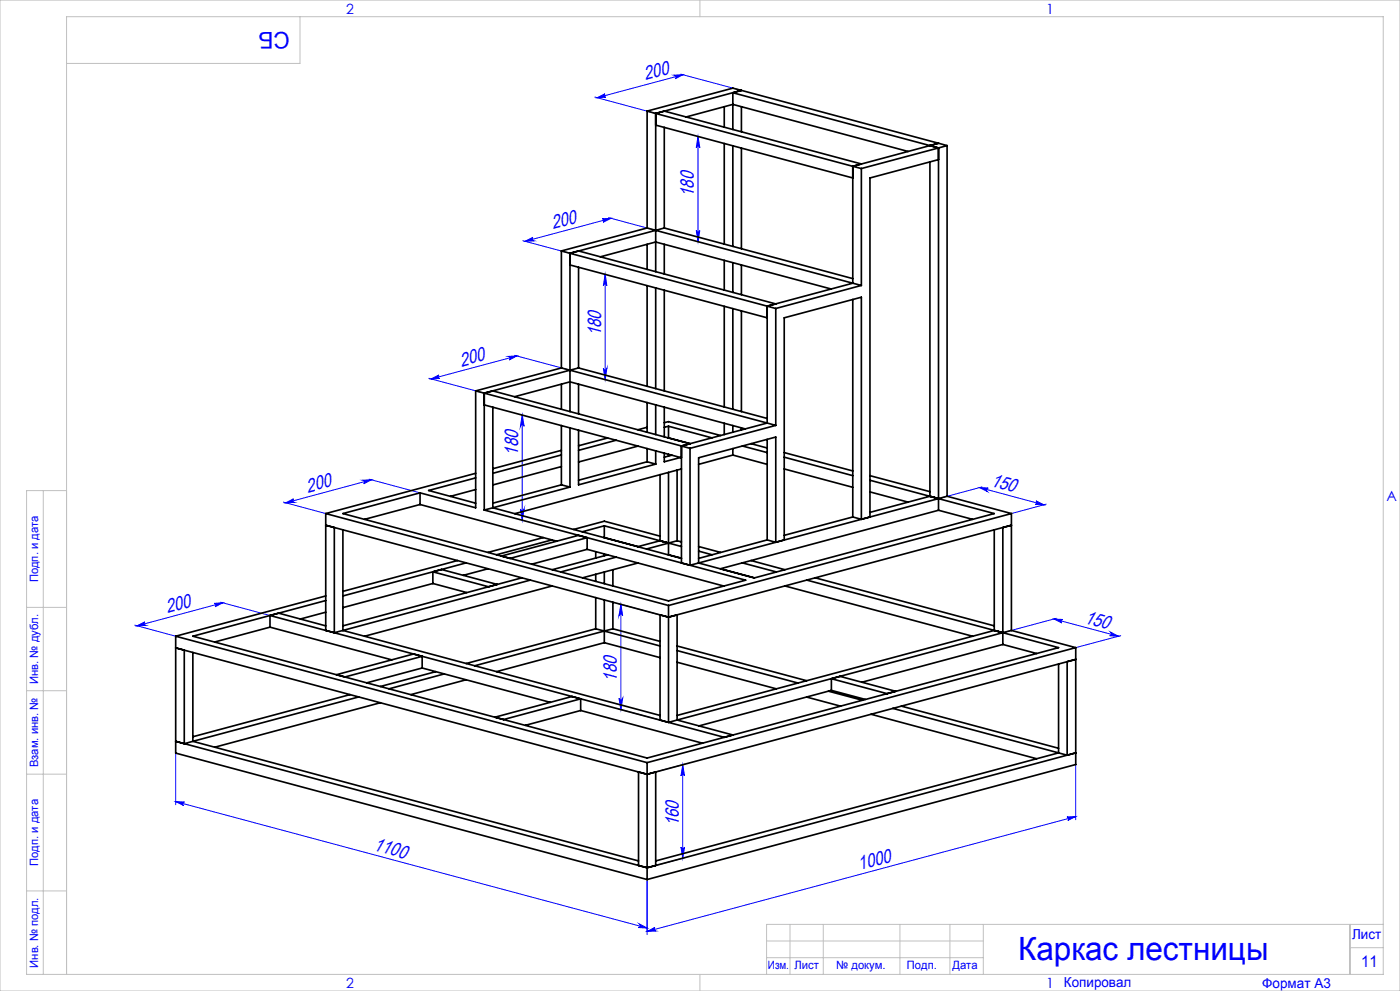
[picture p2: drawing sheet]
<svg xmlns="http://www.w3.org/2000/svg" width="420mm" height="297mm" viewBox="0 0 420 297" stroke-linecap="round" stroke-linejoin="round" font-family="sans-serif">
<g fill="none" stroke="#00f" stroke-width=".3">
<path d="M178.5 29.1l18.2 4.9M179.2 29.3l2.3-1.2a.56 .56 0 0 0-.2 .6 .56 .56 0 0 0 .5 .4zM202.3 22.5l2.6-.1-2.3 1.2a.58 .58 0 0 0 .2-.6 .58 .58 0 0 0-.5-.5zM204.2 22.2l18.2 4.9M204.9 22.4l-25.7 6.9M209.4 40.9l.5 3.4a.53 .53 0 0 0-.5-.5 .53 .53 0 0 0-.5 .5zM209.4 40.9v31.5M156.8 72.1l14.2 3.8M157.6 72.3l2.3-1.2a.61 .61 0 0 0-.2 .6 .61 .61 0 0 0 .5 .5zM180.7 65.6l2.6-.2-2.4 1.2a.56 .56 0 0 0 .3-.6 .56 .56 0 0 0-.5-.4zM182.6 65.2l14.1 3.8M183.3 65.4l-25.7 6.9"/>
<path d="M208.9 69.1a.53 .53 0 0 0 .5 .4 .53 .53 0 0 0 .5-.4l-.5 3.3zM181.5 82.2l.6 3.4a.53 .53 0 0 0-.6-.5 .53 .53 0 0 0-.5 .5zM181.5 82.2v31.6M128.7 113.4l16.6 4.4M129.4 113.6l2.3-1.2a.56 .56 0 0 0-.2 .6 .56 .56 0 0 0 .5 .4zM152.5 106.8l2.6-.1-2.3 1.2a.58 .58 0 0 0 .2-.7 .58 .58 0 0 0-.5-.4zM154.4 106.5l16.6 4.4M155.1 106.7l-25.7 6.9M181 110.4a.53 .53 0 0 0 .5 .5 .53 .53 0 0 0 .6-.5l-.6 3.4zM156.7 124.4l.5 3.4a.55 .55 0 0 0-.5-.5 .55 .55 0 0 0-.6 .5zM156.7 124.4v31.5M85 150.5l12.7 3.4"/>
<path d="M85.7 150.7l2.4-1.2a.61 .61 0 0 0-.2 .6 .61 .61 0 0 0 .4 .5zM108.8 143.9l2.6-.1-2.3 1.2a.58 .58 0 0 0 .2-.6 .58 .58 0 0 0-.5-.5zM110.7 143.6l15.3 4.1M111.4 143.8l-25.7 6.9M156.1 152.5a.55 .55 0 0 0 .6 .5 .55 .55 0 0 0 .5-.5l-.5 3.4zM293.9 146.1l19.3 5.2M293.9 146.1l2.6 .2a.6 .6 0 0 0-.5 .4 .6 .6 0 0 0 .2 .6zM294.6 145.9l-13 3.5M310.8 150.1l2.4 1.2-2.6-.1a.58 .58 0 0 0 .4-.5 .58 .58 0 0 0-.2-.6zM313.9 151.1l-10.5 2.8M40.4 187.4l12.3 3.3M41.1 187.6l2.4-1.2a.61 .61 0 0 0-.2 .6 .61 .61 0 0 0 .4 .4z"/>
<path d="M64.2 180.8l2.7-.1-2.4 1.2a.56 .56 0 0 0 .3-.7 .56 .56 0 0 0-.6-.4zM66.1 180.5l14.9 4M66.9 180.7l-25.8 6.9M185.6 180.9l12.4 3.4M186.3 181.1v31.6M186.3 181.1l.5 3.4a.55 .55 0 0 0-.6-.5 .55 .55 0 0 0-.5 .5zM316.2 185.5l2.6 .2a.57 .57 0 0 0-.5 .4 .57 .57 0 0 0 .3 .6zM316.2 185.5l19.3 5.2M316.9 185.3l-16.1 4.3M333.2 189.5l2.3 1.2-2.6-.2a.6 .6 0 0 0 .5-.4 .6 .6 0 0 0-.2-.6zM336.2 190.5l-13.5 3.6M185.6 212.5l12.4 3.3"/>
<path d="M185.7 209.3a.55 .55 0 0 0 .5 .5 .55 .55 0 0 0 .6-.5l-.5 3.4zM52.7 225.7v15.5M204.8 229.2l.6 3.3a.53 .53 0 0 0-.6-.4 .53 .53 0 0 0-.5 .4zM204.8 229.2v28M205.5 229l-8.8 2.3M322.7 229.2v16.5M52.7 240.2l2.7 .2a.55 .55 0 0 0-.6 .4 .55 .55 0 0 0 .3 .6zM52.7 240.2l141.4 37.9M204.3 253.9a.53 .53 0 0 0 .5 .4 .53 .53 0 0 0 .6-.4l-.6 3.3zM205.5 257l-8.8 2.4M320.1 244.9l2.6-.2-2.3 1.2a.56 .56 0 0 0 .2-.6 .56 .56 0 0 0-.5-.4zM322.7 244.7l-128.6 34.4"/>
<path d="M191.8 276.9l2.3 1.2-2.6-.1a.6 .6 0 0 0 .5-.5 .6 .6 0 0 0-.2-.6zM194.1 263.6v16.5M194.1 279.1l2.4-1.1a.61 .61 0 0 0-.2 .6 .61 .61 0 0 0 .4 .4z"/>
</g>
<g fill="none" stroke="#c0c0c0" stroke-width=".3">
<path d="M0 0h420v297h-420zM90 5v14h-70M210 0v5M13 147v145M20 147h-12v145h407v-287h-395v287M8 182h12M8 207h12M8 232h12M8 267h12M237 277v15M247 277v15M270 277v15"/>
<path d="M285 277v15M295 277v15M405 277v15M415 277h-185v15M210 292v5M230 282h65M230 287h65M405 284h10"/>
</g>
<g fill="#00f">
<path d="M194.1 279.1l2.4-1.1a.61 .61 0 0 0-.2 .6 .61 .61 0 0 0 .4 .4zM320.1 244.9l2.6-.2-2.3 1.2a.56 .56 0 0 0 .2-.6 .56 .56 0 0 0-.5-.4z"/>
<path d="M157.6 72.3l2.3-1.2a.61 .61 0 0 0-.2 .6 .61 .61 0 0 0 .5 .5zM180.7 65.6l2.6-.2-2.4 1.2a.56 .56 0 0 0 .3-.6 .56 .56 0 0 0-.5-.4zM179.2 29.3l2.3-1.2a.56 .56 0 0 0-.2 .6 .56 .56 0 0 0 .5 .4zM202.3 22.5l2.6-.1-2.3 1.2a.58 .58 0 0 0 .2-.6 .58 .58 0 0 0-.5-.5z"/>
<path d="M152.5 106.8l2.6-.1-2.3 1.2a.58 .58 0 0 0 .2-.7 .58 .58 0 0 0-.5-.4zM129.4 113.6l2.3-1.2a.56 .56 0 0 0-.2 .6 .56 .56 0 0 0 .5 .4z"/>
<path d="M108.8 143.9l2.6-.1-2.3 1.2a.58 .58 0 0 0 .2-.6 .58 .58 0 0 0-.5-.5zM85.7 150.7l2.4-1.2a.61 .61 0 0 0-.2 .6 .61 .61 0 0 0 .4 .5zM64.2 180.8l2.7-.1-2.4 1.2a.56 .56 0 0 0 .3-.7 .56 .56 0 0 0-.6-.4zM41.1 187.6l2.4-1.2a.61 .61 0 0 0-.2 .6 .61 .61 0 0 0 .4 .4z"/>
<path d="M181 110.4a.53 .53 0 0 0 .5 .5 .53 .53 0 0 0 .6-.5l-.6 3.4zM181.5 82.2l.6 3.4a.53 .53 0 0 0-.6-.5 .53 .53 0 0 0-.5 .5zM208.9 69.1a.53 .53 0 0 0 .5 .4 .53 .53 0 0 0 .5-.4l-.5 3.3zM209.4 40.9l.5 3.4a.53 .53 0 0 0-.5-.5 .53 .53 0 0 0-.5 .5z"/>
<path d="M204.8 229.2l.6 3.3a.53 .53 0 0 0-.6-.4 .53 .53 0 0 0-.5 .4zM204.3 253.9a.53 .53 0 0 0 .5 .4 .53 .53 0 0 0 .6-.4l-.6 3.3zM186.3 181.1l.5 3.4a.55 .55 0 0 0-.6-.5 .55 .55 0 0 0-.5 .5zM185.7 209.3a.55 .55 0 0 0 .5 .5 .55 .55 0 0 0 .6-.5l-.5 3.4zM156.7 124.4l.5 3.4a.55 .55 0 0 0-.5-.5 .55 .55 0 0 0-.6 .5zM156.1 152.5a.55 .55 0 0 0 .6 .5 .55 .55 0 0 0 .5-.5l-.5 3.4z"/>
<path d="M52.7 240.2l2.7 .2a.55 .55 0 0 0-.6 .4 .55 .55 0 0 0 .3 .6zM191.8 276.9l2.3 1.2-2.6-.1a.6 .6 0 0 0 .5-.5 .6 .6 0 0 0-.2-.6zM293.9 146.1l2.6 .2a.6 .6 0 0 0-.5 .4 .6 .6 0 0 0 .2 .6zM310.8 150.1l2.4 1.2-2.6-.1a.58 .58 0 0 0 .4-.5 .58 .58 0 0 0-.2-.6zM316.2 185.5l2.6 .2a.57 .57 0 0 0-.5 .4 .57 .57 0 0 0 .3 .6zM333.2 189.5l2.3 1.2-2.6-.2a.6 .6 0 0 0 .5-.4 .6 .6 0 0 0-.2-.6z"/>
</g>
<g fill="none" stroke="#000" stroke-width=".5">
<path d="M194.1 33.3l2.6 .7M194.1 33.3v35M196.7 34v47.4M196.7 34l59.1 15.8M196.7 34l2.6-.7 59.1 15.8-2.6 .7M196.7 37.5l59.1 15.8M199.3 38.2v30.1M205.8 35.1l14.1-3.8 52.6 14.1M217.3 32v6.1M219.9 27.8v11M219.9 27.8l59.1 15.8M222.4 27.1l-2.5 .7"/>
<path d="M222.4 27.1l59.2 15.8M222.4 27.1l-25.7 6.9M222.4 32v7.5M222.4 27.1l-2.5-.7-25.8 6.9M217.3 43v30.2M219.9 43.7v30.1M222.4 44.4v30.1M255.8 49.8v35.1M255.8 49.8l2.6 .7M258.4 50.5v35M279 43.6l2.6 .7M279 43.6l-23.2 6.2"/>
<path d="M279 48.5v100.2M281.6 42.9l-2.6 .7M281.6 47.8l-20.6 5.5v101.6l-2.6 .7M281.6 44.3l-23.2 6.2M281.6 44.3v108.6M281.6 42.9l2.5 .7M284.1 43.6l-2.5 .7M284.1 43.6v105.1M168.4 75.2l2.6 .7M168.4 75.2v35.1M171 75.9v47.5M171 75.9l2.6-.7 59.1 15.9-2.5 .7"/>
<path d="M171 75.9l59.2 15.9M171 79.4l59.2 15.8M180.1 77l16.6-4.5 52.6 14.1M194.1 68.3l2.6 .7M194.1 68.3l-25.7 6.9M194.1 73.2v7.5M196.7 69l59.1 15.9M196.7 69l-25.7 6.9M199.3 68.3l-2.6 .7M199.3 68.3l56.5 15.2M199.3 73.2v8.9M217.3 78v8.9"/>
<path d="M219.9 78.7v8.9M222.4 79.4v8.9M173.6 80.1v30.2M194.1 85.6v30.2M196.7 86.3v30.1M199.3 87v30.2M217.3 91.8v30.2M219.9 92.5v30.2M222.4 93.2v30.2M230.2 91.8v35M230.2 91.8l2.5 .7M232.7 92.5v35"/>
<path d="M255.8 89.7v65.2M255.8 84.9l2.6 .6M255.8 84.9l-25.6 6.9M258.4 85.5l-25.7 7M142.7 117.2v35l-16.7-4.5M142.7 117.2l2.6 .6M145.3 117.8v35.1M145.3 117.8l59.1 15.9M145.3 117.8l2.5-.6 59.3 15.8M154.4 118.9l16.6-4.5 52.6 14.1M168.4 110.3l2.6 .6M168.4 110.3l-25.7 6.9"/>
<path d="M168.4 115.1v7.6M171 110.9l59.2 15.9M171 110.9l-25.7 6.9M173.6 110.3l-2.6 .6M173.6 110.3l56.6 15.1M173.6 115.1v8.9M145.3 121.4l59.1 15.8M147.8 122v30.2M168.4 135l-20.6 5.5M168.4 136.3l-20.6 5.5M168.4 139.8l-20.6 5.5M168.4 127.5v17.8"/>
<path d="M171 128.2v17.8M173.6 128.9v16.4l23.1-6.2M182.3 131.3l-8.7 2.3M184.9 131.9l-11.3 3.1M191.4 133.7l-17.8 4.8M194.1 128.1l-2.7 .7M194.1 129.5h-.1M194.1 138.4l-20.5 5.5M194.1 120.6v8.9M194.1 134.4v4M194.1 138.4l2.6 .7M196.7 121.4v8.8"/>
<path d="M196.7 135.1v4M199.3 126.7l1.3-.3 15.6 4.1M199.3 122v8.9M199.3 135.8v2.6l4.8-1.3M200.6 127.7l13 3.5M200.6 127.7l-1.3 .4M200.6 127.7l-.1 3.6M200.6 136.1v.6M201.6 136.4l-2.3 .6M203.1 131.9v.1M204.4 133.7v35l2.6 .7M204.4 133.7l2.6 .7"/>
<path d="M207 133l-2.6 .7M207 134.4v35M217.3 126.9v3.3M219.9 127.5v2M219.9 134.4v2M219.9 136.4l-10.3 2.8M219.9 136.4l10.3 2.8M222.4 128.2v.7M222.7 133.7l7.5 1.9M225.3 133l4.9 1.3M230.2 131.7v30.1M230.2 126.8l2.5 .7"/>
<path d="M230.2 126.8l-25.8 6.9M232.7 127.5l-25.7 6.9M235.3 137l20.5 5.6M235.3 135.6l20.5 5.5M97.7 153.9l102.9 27.6M97.7 153.9v35l2.6 .7M102.9 158.8v30.1M126 147.7l-23.1 6.2 97.7 26.2 23.1-6.2-78.4-21M126 147.7v3.5M126 151.2l41 11M126 151.2l-16.6 4.4M142.7 141.8l-45 12.1"/>
<path d="M142.7 143.2l-14.1 3.8 14.1 3.8M142.7 146.7l-7.6 2.1M147.8 152.2l-2.5 .7M147.8 152.2l56.6 15.2M168.4 145.3l2.6 .7M168.4 145.3l-20.6 5.5M171 146l-23.2 6.2M172.1 158.7l9.2-2.5 16.7 4.5M181.3 157.6l-6.6 1.8M181.3 157.6l23.1 6.2M181.3 157.6v3.5M198 142.2v19.9"/>
<path d="M200.6 141.6v24.7M203.1 140.9v21.2M204.4 140.5l-50 13.4M235.3 140.5l20.5 5.5M255.8 154.9l2.6 .7M255.8 154.9l-20.5 5.5M258.4 155.6v-66.5l-23.1 6.1v66.6l-2.6 .7M261 143.9l37.3 10-72 19.3-16.7-4.5M261 142.6l18 4.8M261 147.4l11.5 3.1M279 148.7l2.6 .7M279 148.7l-18 4.9"/>
<path d="M281.6 149.4l-72 19.3M281.6 152.9l-65.5 17.6M281.6 152.9l10.1 2.7M284.1 148.7l-2.5 .7M284.1 148.7l19.3 5.2M298.3 158.8v30.1M303.4 153.9l-102.8 27.6M303.4 153.9v35M97.7 178.6l-45 12.1M129.9 174.9l10.1 2.7M129.9 171.4v3.5M129.9 171.4l2.5-.7 16.8 4.5-2.6 .7z"/>
<path d="M129.9 174.9l-27 7.2M137.3 168l-34.4 9.2M139.8 168.7l-36.9 9.9M146.4 170.5l-7.4 1.9M150.4 166.6l23.2-6.2 2.5 .7-23.1 6.3zM156.6 173.2l-53.7 14.4M159.1 173.8l-56.2 15.1M163 161.1l-16.6 4.5M165.6 161.8l-16.7 4.5M165.7 175.6l-56.3 15.1M176.1 161.1v3.5M176.1 164.6l-16.6 4.5"/>
<path d="M176.1 164.6l41.1 11M178.7 165.3v1.9M178.7 172.1v2.1M178.7 179.1v9.4M181.2 161.1h.1M181.3 166v.5M181.3 171.4v3.5M181.3 179.8v12.8M182.3 166.3l-16.6 4.4M183.9 161.8h.1M183.9 170.7v4.9M184.9 167l-16.7 4.4"/>
<path d="M191.4 168.7l-16.6 4.5M198 162.1l2.6 .7M198 162.1l-6.6 1.7M200.6 166.3h-.1M200.6 162.8l-6.6 1.7M200.6 166.3l3.8 1M203.1 162.1l-2.5 .7M203.1 162.1l1.3 .3M209.6 168.7l-2.6 .7M209.6 165.2l4 1.1M209.6 163.8l6.6 1.8M216.2 170.5l10.1 2.7"/>
<path d="M222.7 168.7l10.2 2.7M225.3 168l10.2 2.7M230.2 161.8l2.5 .7M230.2 161.8l-20.6 5.6M232.7 162.5v-31.5l-23.1 6.2v31.5M235.5 175.6l56.2 15.1M242 173.8l75.6 20.3-123.5 33.1-136.2-36.5 39.8-10.7M244.6 173.2l53.7 14.4M52.7 190.7l141.4 37.9M52.7 190.7v35l141.4 37.9M57.9 195.5v26.7M81 184.5l2.6-.7 14.1 3.8"/>
<path d="M81 184.5l136.3 36.5 2.6-.7-16.8-4.5M81 188l36.5 9.8M81 184.5v3.5M81 188l-16.6 4.4M97.7 183.5l-7.6 2M102.9 188.9l-2.6 .7M102.9 188.9l95.1 25.5M126.6 196.7v3.5M178.7 188.5l2.6 .6M178.7 188.5l-38.9 10.4M181.3 189.1l16.7 4.5M181.3 189.1l-38.9 10.4"/>
<path d="M181.3 192.6l16.7 4.5M181.3 192.6l-32.4 8.7M183.9 180.5v8M183.9 188.5l-2.6 .6M183.9 188.5l14.1 3.7M200.6 181.5v35M200.6 185l-102.9-27.6 2.6 .7v31.5M200.6 185l102.8-27.6-2.6 .7v35M200.6 185l2.5-.7v31.5M200.6 185l-2.6-.7v31.5l2.6 .7M203.1 195l36.3 9.7M203.1 193.6l38.9 10.4"/>
<path d="M203.1 198.5l29.8 7.9M298.3 188.9l2.5 .7M298.3 188.9l-95.2 25.5M300.8 189.6l-97.7 26.2M300.8 193.1l-42.2 11.4M300.8 193.1l10.2 2.8M303.4 188.9l-2.6 .7M303.4 188.9l19.3 5.2M317.6 199v26.6M322.7 194.1l-128.6 34.5M322.7 194.1v35l-128.6 34.5M100.9 202.2l23.2-6.2 2.5 .7-23.1 6.2z"/>
<path d="M105 208.2l-47.1 12.6M107.6 208.9l-49.7 13.3M114.1 210.6l-49.7 13.3M126.6 200.2l-16.6 4.4M126.6 200.2l38.5 10.3M130.7 201.3l-16.6 4.4M133.3 202l-16.6 4.4M139.8 203.7l-16.5 4.5M148.5 214.9l23.1-6.2 2.6 .7-23.1 6.2zM174.2 209.4v3.5M174.2 212.9l-16.6 4.5M174.2 212.9l36.5 9.8"/>
<path d="M203.1 215.8l-2.5 .7M242 208.9l10.2 2.7M248.5 207.1l10.2 2.8M249.4 206.9l10.2 2.7M249.4 203.4v3.5M249.4 203.4l2.6-.7 16.7 4.5-2.6 .7zM249.4 206.9l-39.7 10.7M261.3 214.1l49.7 13.3M267.8 212.3l49.8 13.3M270.4 211.6l47.2 12.7M55.3 222.9v-28.1l-2.6-.6 141.4 37.9M55.3 222.9l-2.6-.7 141.4 37.9"/>
<path d="M57.9 222.2l-2.6 .7M57.9 222.2l133.7 35.8M194.1 232.1l2.6-.8v28.1l-2.6 .7M194.1 228.6v35M194.1 232.1l-2.5-.8v28.1l2.5 .7M317.6 225.6l2.5 .7M317.6 225.6l-120.9 32.4M320.1 226.3v-28l2.6-.7-128.6 34.5M320.1 226.3l2.6-.7-128.6 34.5"/>
</g>
<text font-size="9.6" fill="#00f" x="305.4" y="287.8">Каркас лестницы</text>
<text font-size="6.9" fill="#00f" x="86.9" y="9.4" transform="rotate(-180 86.9 9.4)">СБ</text>
<g font-size="5.7" fill="#00f">
<text x="193.7" y="24.1" transform="rotate(-15 193.7 24.1)">200</text>
<text x="208.2" y="59.1" transform="rotate(-90 208.2 59.1)">180</text>
<text x="165.9" y="68.8" transform="rotate(-15 165.9 68.8)">200</text>
<text x="180.3" y="100.8" transform="rotate(-90 180.3 100.8)">180</text>
<text x="138.4" y="109.9" transform="rotate(-15 138.4 109.9)">200</text>
<text x="155.5" y="136.6" transform="rotate(-90 155.5 136.6)">180</text>
<text x="92.4" y="147.6" transform="rotate(-15 92.4 147.6)">200</text>
<text x="297" y="145.7" transform="rotate(15 297 145.7)">150</text>
<text x="50.2" y="183.8" transform="rotate(-15 50.2 183.8)">200</text>
<text x="325.1" y="186.6" transform="rotate(15 325.1 186.6)">150</text>
<text x="185" y="204.3" transform="rotate(-90 185 204.3)">180</text>
<text x="203.6" y="247.6" transform="rotate(-90 203.6 247.6)">160</text>
<text x="111.9" y="254.8" transform="rotate(15 111.9 254.8)">1100</text>
<text x="257.9" y="260.8" transform="rotate(-15 257.9 260.8)">1000</text>
</g>
<text font-size="4.8" fill="#00f" x="408.3" y="289.7">11</text>
<g font-size="4.2" fill="#00f">
<text x="103.8" y="4.2">2</text>
<text x="313.8" y="4.2">1</text>
<text x="415.9" y="150.2">A</text>
<text x="103.8" y="296.2">2</text>
<text x="313.8" y="296.2">1</text>
</g>
<g font-size="4.1" fill="#00f">
<text x="405.6" y="281.5">Лист</text>
<text x="319.2" y="295.9">Копировал</text>
<text x="378.7" y="296">Формат А3</text>
</g>
<g font-size="3.4" fill="#00f">
<text x="11.4" y="174.5" transform="rotate(-90 11.4 174.5)">Подп. и дата</text>
<text x="11.4" y="205" transform="rotate(-90 11.4 205)">Инв. № дубл.</text>
<text x="11.4" y="229.9" transform="rotate(-90 11.4 229.9)">Взам. инв. №</text>
<text x="11.4" y="259.5" transform="rotate(-90 11.4 259.5)">Подп. и дата</text>
<text x="11.4" y="290" transform="rotate(-90 11.4 290)">Инв. № подл.</text>
<text x="230.4" y="290.4">Изм.</text>
<text x="238.3" y="290.4">Лист</text>
<text x="250.9" y="290.4">№ докум.</text>
<text x="272.1" y="290.4">Подп.</text>
<text x="285.7" y="290.5">Дата</text>
</g>
</svg>
